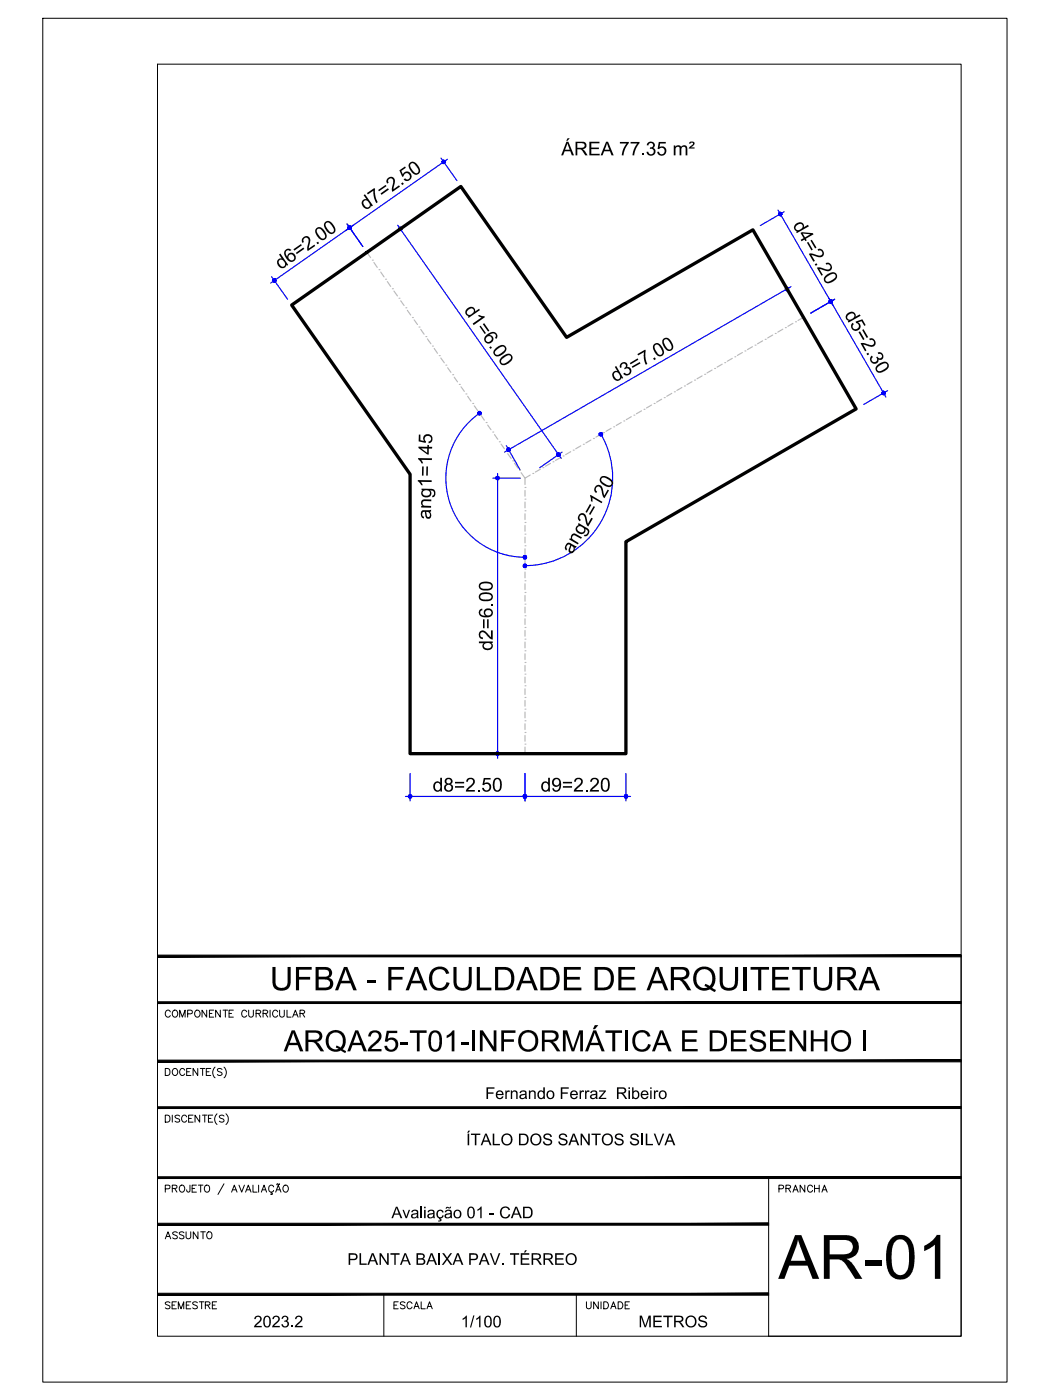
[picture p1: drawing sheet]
<svg xmlns="http://www.w3.org/2000/svg" width="229mm" height="305mm" viewBox="0 0 229 305" stroke-linecap="round" stroke-linejoin="round" font-family="sans-serif">
<!-- layer: ARQ_EIXO CINZA 04 -->
<g fill="none" stroke="#bababa" stroke-width=".25">
<path d="M79.9 54.9l.8 1.2M81.1 56.6h.1M81.4 57.2l.7 1M82.5 58.7h.1M82.9 59.2l.7 1.1M83.9 60.8h.1M84.3 61.3l.7 1.1M85.4 62.9h.1M85.8 63.4l.7 1M86.9 64.9h.1M87.2 65.5l.8 1M88.3 67h.1"/>
<path d="M88.7 67.6l.7 1M89.8 69.1h.1M90.2 69.6l.7 1.1M91.2 71.2h.1M91.6 71.7l.7 1.1M92.7 73.3h.1M93 73.8l.8 1M94.1 75.4h.1M94.5 75.9l.7 1M95.6 77.4h.1M96 77.9l.7 1.1M97.1 79.5h.1"/>
<path d="M157.2 79.3l-1.1 .6M157.8 79h.1M159.4 78l-1.1 .7M160 77.7h.1M161.6 76.8l-1.1 .6M162.2 76.4h.1M163.8 75.5l-1.1 .6M164.4 75.1h.1M166 74.2l-1.1 .6M166.6 73.9h.1M168.2 72.9l-1.1 .7M168.8 72.6h.1"/>
<path d="M170.4 71.7l-1.1 .6M171 71.3h.1M172.6 70.4l-1.1 .6M173.2 70.1h.1M174.9 69.1l-1.2 .7M97.5 80.1l.7 1M98.6 81.6h.1M98.9 82.1l.7 1M100 83.7h.1M100.4 84.2l.7 1M101.4 85.8h.1M101.8 86.3l.7 1"/>
<path d="M102.9 87.8h.1M103.3 88.3l.7 1.1M104.4 89.9h.1M104.7 90.4l.8 1.1M105.8 92h.1M106.2 92.5l.7 1.1M107.3 94.1h.1M107.7 94.6l.7 1M108.7 96.2h.1M109.1 96.7l.7 1M110.2 98.3h.1M110.5 98.8l.8 1"/>
<path d="M122 99.6l-1.1 .6M122.6 99.3h.1M124.2 98.3l-1.1 .7M124.8 98h.1M126.4 97.1l-1.1 .6M127 96.7h.1M128.7 95.8l-1.1 .6M129.2 95.5h.1M130.9 94.5l-1.1 .7M131.4 94.2h.1M133.1 93.3l-1.1 .6M133.6 92.9h.1"/>
<path d="M135.3 92l-1.1 .6M135.8 91.7h.1M137.5 90.7l-1.1 .7M138 90.4h.1M139.7 89.5l-1.1 .6M140.2 89.1h.1M141.9 88.2l-1.1 .6M142.4 87.8h.1M144.1 86.9l-1.1 .6M144.6 86.6h.1M146.3 85.6l-1.1 .7M146.8 85.3h.1"/>
<path d="M148.5 84.4l-1.1 .6M149 84h.1M150.7 83.1l-1.1 .6M151.2 82.8h.1M152.9 81.8l-1.1 .7M153.4 81.5h.1M155 80.6l-1.1 .6M155.6 80.2h.1M111.6 100.3h.1M112 100.8l.7 1.1M113.1 102.4h.1M113.5 102.9l.8 1.2"/>
<path d="M114.3 118.8h.1M114.3 116.3h.1M114.3 113.7h.1M114.3 111.2h.1M114.3 108.7h.1M114.3 106.1h.1M114.3 106.8v1.2M114.3 109.3v1.3M114.3 111.8v1.3M114.3 114.4v1.3M114.3 116.9v1.3M114.3 119.5v1.2"/>
<path d="M115.4 103.4l-1.1 .7v1.4M116 103.1h.1M117.6 102.2l-1.1 .6M118.2 101.8h.1M119.8 100.9l-1.1 .6M120.4 100.5h.1M114.3 139.1h.1M114.3 136.6h.1M114.3 134.1h.1M114.3 131.5h.1M114.3 129h.1M114.3 126.4h.1"/>
<path d="M114.3 123.9h.1M114.3 121.4h.1M114.3 122v1.3M114.3 124.5v1.3M114.3 127.1v1.3M114.3 129.6v1.3M114.3 132.2v1.2M114.3 134.7v1.3M114.3 137.2v1.3M114.3 139.8v1.3M114.3 159.5h.1M114.3 156.9h.1"/>
<path d="M114.3 154.4h.1M114.3 151.8h.1M114.3 149.3h.1M114.3 146.8h.1M114.3 144.2h.1M114.3 141.7h.1M114.3 142.3v1.3M114.3 144.9v1.2M114.3 147.4v1.3M114.3 149.9v1.3M114.3 152.5v1.3M114.3 155v1.3"/>
<path d="M114.3 157.6v1.2M114.3 162h.1M114.3 160.1v1.3M114.3 162.6v1.5"/>
</g>
<!-- layer: COTA AZUL -->
<g fill="none" stroke="#00f" stroke-width=".25">
<path d="M96 34.4l3.5 4.9M97.4 34.7l-22.1 15.5M75.6 48.8l3.4 4.9M76.9 49l-18 12.6M86.6 49l35.6 50.8M88 49.3l-4.9 3.4M169.4 45.7l23.5 40.7M170.7 46.1l-5.2 3M59.1 60.2l3.5 5M170.9 62.1l2.9 5.1M172.2 62.4l-62.3 36M181.7 65.2l-5.2 3"/>
<path d="M104.4 89.9a17.3 17.3 0 0 0-6.5 19.4 17.3 17.3 0 0 0 16.4 12M110.2 97l3 5.2M122.4 98.4l-4.9 3.5M130.8 94.5a19.1 19.1 0 0 1-16.5 28.6M193.3 85l-5.3 3.1M107.3 104.1h6M108.3 103.1v62M88.3 173.4h49M89.3 168.4v6M107.3 164.1h6M114.3 168.4v6M136.3 168.4v6"/>
</g>
<g fill="#00f" stroke="#00f" stroke-width=".22">
<path d="M87 49.5l-.2 .2 .4 .1zM86.8 49.7l.4 .1-.4 .1zM86.8 49.9l.1 .1 .3-.2z"/>
<path d="M86.9 50l.1 .2 .2-.4zM87.2 49.8v.4h-.2zM87.2 49.8v.4l.2-.1z"/>
<path d="M87.2 49.8l.2 .3 .1-.1zM87.2 49.8h.3v.2zM87.2 49.8h.3v-.2z"/>
<path d="M87.3 49.5l-.1 .3 .3-.2zM87.1 49.4l.2 .1-.1 .3zM87 49.5l.2 .3-.1-.4z"/>
<path d="M121.6 99l.2 .3 .1-.2zM121.6 99l.4-.1-.1 .2zM121.6 99l.4-.1-.1-.1z"/>
<path d="M121.8 98.6l-.2 .4 .3-.2zM121.5 98.6h.3l-.2 .4zM121.4 98.7l.2 .3-.1-.4z"/>
<path d="M121.4 98.7l-.2 .1 .4 .2zM121.2 98.8l.4 .2h-.4zM121.2 99l.1 .2 .3-.2z"/>
<path d="M121.3 99.2l.1 .1 .2-.3zM121.6 99v.4l-.2-.1zM121.6 99v.4l.2-.1z"/>
<path d="M108.1 103.8l.2 .3v-.4zM108.1 103.8l.2 .3-.3-.2zM108 103.9l-.1 .2h.4z"/>
<path d="M107.9 104.1l.1 .2 .3-.2zM108 104.3l.3-.2-.2 .3zM108.3 104.1l-.2 .3 .2 .1z"/>
<path d="M108.3 104.1v.4l.2-.1zM108.3 104.1l.3 .2-.1 .1zM108.3 104.1l.3 .2 .1-.2z"/>
<path d="M108.3 104.1h.4l-.1-.2zM108.5 103.8l.1 .1-.3 .2zM108.3 103.7v.4l.2-.3z"/>
<path d="M108.3 164.1v.4l.2-.1zM108.3 164.1l.3 .2-.1 .1zM108.3 164.1l.3 .2 .1-.2z"/>
<path d="M108.3 164.1h.4l-.1-.2zM108.5 163.7l.1 .2-.3 .2zM108.3 163.7v.4l.2-.4z"/>
<path d="M108.1 163.7l.2 .4v-.4zM108.1 163.7l.2 .4-.3-.2zM108 163.9l-.1 .2h.4z"/>
<path d="M107.9 164.1l.1 .2 .3-.2zM108 164.3l.3-.2-.2 .3zM108.3 164.1l-.2 .3 .2 .1z"/>
<path d="M110.4 98.1l.1 .2 .2-.4zM110.7 97.9v.4h-.2zM110.7 97.9v.4h.2z"/>
<path d="M110.7 97.9l.2 .4 .1-.2zM110.7 97.9h.4l-.1 .2zM110.7 97.9h.4l-.1-.2z"/>
<path d="M110.9 97.6l-.2 .3 .3-.2zM110.7 97.5l.2 .1-.2 .3zM110.5 97.6l.2 .3v-.4z"/>
<path d="M110.5 97.6l-.1 .1 .3 .2zM110.4 97.7l.3 .2h-.3zM110.4 97.9v.2l.3-.2z"/>
<path d="M171.2 62.6l-.2 .1 .3 .2zM171 62.7l.3 .2h-.3zM171 62.9v.2l.3-.2z"/>
<path d="M171 63.1l.2 .1 .1-.3zM171.3 62.9v.4l-.1-.1zM171.3 62.9v.4l.2-.1z"/>
<path d="M169.5 46.4l.4 .2-.2-.3zM169.5 46.4l.4 .2h-.4zM169.5 46.6v.2l.4-.2z"/>
<path d="M169.5 46.8l.2 .1 .2-.3zM169.9 46.6v.4l-.2-.1zM169.9 46.6v.4l.2-.1z"/>
<path d="M169.9 46.6l.2 .3 .1-.1zM169.9 46.6h.4l-.1 .2zM169.9 46.6h.4l-.1-.2z"/>
<path d="M170.1 46.3l-.2 .3 .3-.2zM169.9 46.2l.2 .1-.2 .3zM169.7 46.3l.2 .3v-.4z"/>
<path d="M180.9 65.7l.2 .3 .1-.2zM180.9 65.7h.3v.1zM180.9 65.7h.3v-.3z"/>
<path d="M181.1 65.3l-.2 .4 .3-.3zM180.9 65.3h.2l-.2 .4zM180.7 65.3l.2 .4v-.4z"/>
<path d="M180.7 65.3l-.1 .1 .3 .3zM180.6 65.4l.3 .3h-.4zM180.5 65.7l.1 .1 .3-.1z"/>
<path d="M180.6 65.8l.1 .2 .2-.3zM180.9 65.7v.3h-.2zM180.9 65.7v.3h.2z"/>
<path d="M180.7 65.3l-.1 .1 .3 .3zM180.6 65.4l.3 .3h-.4zM180.5 65.7l.1 .1 .3-.1z"/>
<path d="M180.6 65.8l.1 .2 .2-.3zM180.9 65.7v.3h-.2zM180.9 65.7v.3h.2z"/>
<path d="M180.9 65.7l.2 .3 .1-.2zM180.9 65.7h.3v.1zM180.9 65.7h.3v-.3z"/>
<path d="M181.1 65.3l-.2 .4 .3-.3zM180.9 65.3h.2l-.2 .4zM180.7 65.3l.2 .4v-.4z"/>
<path d="M192.4 85.6l.2 .3 .1-.1zM192.4 85.6h.3v.2zM192.4 85.6h.3v-.2z"/>
<path d="M192.6 85.3l-.2 .3 .3-.2zM192.4 85.2l.2 .1-.2 .3zM192.2 85.3l.2 .3v-.4z"/>
<path d="M192.2 85.3l-.1 .1 .3 .2zM192.1 85.4l.3 .2h-.4zM192 85.6l.1 .2 .3-.2z"/>
<path d="M192.1 85.8l.1 .1 .2-.3zM192.4 85.6v.3h-.2zM192.4 85.6v.3h.2z"/>
<path d="M76.3 49.2l-.2 .4 .3-.2zM76.1 49.2h.2l-.2 .4zM75.9 49.3l.2 .3v-.4z"/>
<path d="M75.9 49.3l-.1 .1 .3 .2zM75.8 49.4l.3 .2h-.4zM75.7 49.6l.1 .2 .3-.2z"/>
<path d="M75.8 49.8l.1 .1 .2-.3zM76.1 49.6l.1 .4-.3-.1zM76.1 49.6l.1 .4 .1-.1z"/>
<path d="M76.1 49.6l.2 .3 .2-.2zM76.1 49.6h.4v.1zM76.1 49.6h.4l-.1-.2z"/>
<path d="M59.4 61.3l.2 .1 .1-.4zM59.7 61l.1 .4h-.2zM59.7 61l.1 .4h.1z"/>
<path d="M59.7 61l.2 .4 .2-.2zM59.7 61h.4v.2zM59.7 61h.4l-.1-.2z"/>
<path d="M59.9 60.7l-.2 .3 .3-.2zM59.7 60.7h.2l-.2 .3zM59.5 60.7l.2 .3v-.3z"/>
<path d="M59.5 60.7l-.1 .2 .3 .1zM59.4 60.9l.3 .1-.3 .1zM59.4 61.1v.2l.3-.3z"/>
<path d="M75.8 49.8l.1 .1 .2-.3zM76.1 49.6l.1 .4-.3-.1zM76.1 49.6l.1 .4 .1-.1z"/>
<path d="M76.1 49.6l.2 .3 .2-.2zM76.1 49.6h.4v.1zM76.1 49.6h.4l-.1-.2z"/>
<path d="M76.3 49.2l-.2 .4 .3-.2zM76.1 49.2h.2l-.2 .4zM75.9 49.3l.2 .3v-.4z"/>
<path d="M75.9 49.3l-.1 .1 .3 .2zM75.8 49.4l.3 .2h-.4zM75.7 49.6l.1 .2 .3-.2z"/>
<path d="M96.8 34.9l-.2 .4 .3-.2zM96.6 34.9h.2l-.2 .4zM96.4 34.9l.2 .4v-.4z"/>
<path d="M96.4 34.9l-.1 .2 .3 .2zM96.3 35.1l.3 .2h-.4zM96.2 35.3l.1 .2 .3-.2z"/>
<path d="M96.3 35.5l.1 .1 .2-.3zM96.6 35.3v.3h-.2zM96.6 35.3v.3h.2z"/>
<path d="M96.6 35.3l.2 .3 .1-.2zM96.6 35.3l.4-.1-.1 .2zM96.6 35.3l.4-.1-.1-.1z"/>
<path d="M114.3 173.4h.3v-.2zM114.5 173.1l.1 .1-.3 .2zM114.3 173v.4l.2-.3z"/>
<path d="M114.1 173.1l.2 .3v-.4zM114.1 173.1l.2 .3-.3-.2zM114 173.2l-.1 .2h.4z"/>
<path d="M113.9 173.4l.1 .2 .3-.2zM114 173.6l.3-.2-.2 .3zM114.3 173.4l-.2 .3 .2 .1z"/>
<path d="M114.3 173.4v.4l.2-.1zM114.3 173.4l.3 .2-.1 .1zM114.3 173.4l.3 .2v-.2z"/>
<path d="M88.9 173.4v.2l.4-.2zM88.9 173.6l.4-.2-.2 .3zM89.3 173.4l-.2 .3 .2 .1z"/>
<path d="M89.3 173.4v.4l.2-.1zM89.3 173.4l.3 .2-.1 .1zM89.3 173.4l.3 .2 .1-.2z"/>
<path d="M89.3 173.4h.4l-.1-.2zM89.5 173.1l.1 .1-.3 .2zM89.3 173v.4l.2-.3z"/>
<path d="M89.1 173.1l.2 .3v-.4zM88.9 173.2l.2-.1 .2 .3zM88.9 173.2v.2h.4z"/>
<path d="M136.3 173.4h.4l-.1-.2zM136.5 173.1l.1 .1-.3 .2zM136.3 173v.4l.2-.3z"/>
<path d="M136.1 173.1l.2 .3v-.4zM136.1 173.1l.2 .3-.3-.2zM136 173.2l-.1 .2h.4z"/>
<path d="M135.9 173.4l.1 .2 .3-.2zM136 173.6l.3-.2-.2 .3zM136.3 173.4l-.2 .3 .2 .1z"/>
<path d="M136.3 173.4v.4l.2-.1zM136.3 173.4l.3 .2-.1 .1zM136.3 173.4l.3 .2 .1-.2z"/>
<path d="M113.9 173.4l.1 .2 .3-.2zM114 173.6l.3-.2-.2 .3zM114.3 173.4l-.2 .3 .2 .1z"/>
<path d="M114.3 173.4v.4l.2-.1zM114.3 173.4l.3 .2-.1 .1zM114.3 173.4l.3 .2v-.2z"/>
<path d="M114.3 173.4h.3v-.2zM114.5 173.1l.1 .1-.3 .2zM114.3 173v.4l.2-.3z"/>
<path d="M114.1 173.1l.2 .3v-.4zM114.1 173.1l.2 .3-.3-.2zM114 173.2l-.1 .2h.4z"/>
<path d="M104.6 89.6l-.2 .4 .3-.3zM104.4 89.6h.2l-.2 .4zM104.2 89.7l.2 .3v-.4z"/>
<path d="M104.2 89.7l-.1 .1 .3 .2zM104.1 89.8l.3 .2h-.4zM104 90l.1 .2 .3-.2z"/>
<path d="M104.1 90.2l.1 .1 .2-.3zM104.4 90v.3h-.2zM104.4 90v.3h.2z"/>
<path d="M104.4 90l.2 .3 .1-.2zM104.4 90l.4-.1-.1 .2zM104.4 90l.4-.1-.1-.2z"/>
<path d="M114.3 121.3h.3v-.1zM114.5 121l.1 .2-.3 .1zM114.3 120.9v.4l.2-.3z"/>
<path d="M114.1 121l.2 .3v-.4zM114.1 121l.2 .3-.3-.1zM114 121.2l-.1 .1h.4z"/>
<path d="M113.9 121.3l.1 .2 .3-.2zM114 121.5l.3-.2-.2 .4zM114.3 121.3l-.2 .4h.2z"/>
<path d="M114.3 121.3v.4h.2zM114.3 121.3l.3 .2-.1 .2zM114.3 121.3l.3 .2v-.2z"/>
<path d="M113.9 123.2l.1 .2 .3-.2zM114 123.4l.3-.2-.2 .3zM114.3 123.2l-.2 .3 .2 .1z"/>
<path d="M114.3 123.2v.4l.2-.1zM114.3 123.2l.3 .2-.1 .1zM114.3 123.2l.3 .2v-.2z"/>
<path d="M114.3 123.2h.3v-.2zM114.5 122.9l.1 .1-.3 .2zM114.3 122.8v.4l.2-.3z"/>
<path d="M114.1 122.9l.2 .3v-.4zM114.1 122.9l.2 .3-.3-.2zM114 123l-.1 .2h.4z"/>
<path d="M130.5 94.4l.3 .1-.2-.3zM130.5 94.4l.3 .1h-.4zM130.4 94.5l.1 .2 .3-.2z"/>
<path d="M130.5 94.7l.1 .2 .2-.4zM130.8 94.5v.4h-.2zM130.8 94.5v.4h.2z"/>
<path d="M130.8 94.5l.2 .4 .1-.2zM130.8 94.5h.4l-.1 .2zM130.8 94.5h.4l-.1-.1z"/>
<path d="M131 94.2l-.2 .3 .3-.1zM130.8 94.2h.2l-.2 .3zM130.6 94.2l.2 .3v-.3z"/>
</g>
<!-- layer: 0 -->
<path d="M63.5 66.4l36.8-25.8 23.1 32.8 40.5-23.4 22.5 39-50.1 28.9v46.2h-47v-60.8z" fill="none" stroke="#000" stroke-width=".72"/>
<!-- layer: MRG_EXTERNA -->
<path d="M9.3 4h209.9v296.9h-209.9z" fill="none" stroke="#000" stroke-width=".22"/>
<!-- layer: MRG_INTERNA -->
<path d="M34.3 14h175v276.9h-175z" fill="none" stroke="#000" stroke-width=".22"/>
<!-- layer: SIMB_01 -->
<g fill="#000" stroke="#000" stroke-width=".22">
<path d="M34.3 218.1v.4l175-.4zM34.3 218.5l175-.4v.4z"/>
<path d="M34.3 207.9v.4l175-.4zM34.3 208.3l175-.4v.4z"/>
<path d="M34.3 230.8v.4l175-.4zM34.3 231.2l175-.4v.4z"/>
<path d="M34.3 256.2v.4l175-.4zM34.3 256.6l175-.4v.4z"/>
<path d="M34.3 241v.3l175-.3zM34.3 241.3l175-.3v.3z"/>
<path d="M34.3 266.3v.4l133-.4zM34.3 266.7l133-.4v.4z"/>
<path d="M34.3 282h133v-.4zM34.3 281.6h133l-133 .4z"/>
</g>
<g fill="none" stroke="#000" stroke-width=".22">
<path d="M45 219.9v1.5l-1-1.5v1.5M46.5 219.9h-.9v1.5h.9M48 219.9v1.5l-1.1-1.5v1.5M48.6 219.9h1M49.1 219.9v1.5M50.8 219.9h-.9v1.5h.9M54.1 219.9v1.1l.5 .4h.3l.3-.4v-1.1M58.8 219.9v1.5M60.9 219.9v1.1l.4 .4 .5-.2 .1-1.3M62.5 219.9v1.5h.9M209.3 208.1v82.8h-42v-34.5M36 232.6h.5a.82 .82 0 0 1 .5 .8 .82 .82 0 0 1-.5 .7h-.5z"/>
<path d="M37.1 220.3a.56 .56 0 0 0-.7-.4 .56 .56 0 0 0-.4 .6 .63 .63 0 0 0 .2 .8 .63 .63 0 0 0 .9-.2M37.7 220.1a.72 .72 0 0 1 1 .2 .72 .72 0 0 1-.3 1.1 .72 .72 0 0 1-.9-.4 .72 .72 0 0 1 .2-.9zM37.7 232.8a.72 .72 0 0 1 1 .2 .72 .72 0 0 1-.3 1.1 .72 .72 0 0 1-.9-.4 .72 .72 0 0 1 .2-.9zM39.1 221.4v-1.5l.6 1.5 .6-1.5v1.5M40.2 233a.56 .56 0 0 0-.6-.4 .56 .56 0 0 0-.5 .6 .63 .63 0 0 0 .3 .8 .63 .63 0 0 0 .8-.2M40.6 233.3h.6M40.9 220.7l.9-.1v-.5l-.3-.2h-.6v1.5M41.6 232.6h-1v1.5h1M42.7 220a.71 .71 0 0 1 .9 .7 .71 .71 0 0 1-.9 .7l-.3-.5v-.4zM43.1 232.6v1.5l-1.1-1.5v1.5M43.6 232.6h1M44.1 232.6v1.5"/>
<path d="M44.9 233.3h.6M45.6 220.6h.5M45.9 232.6h-1v1.5h1M46.8 232.3a1.57 1.57 0 0 0 0 2.4M48.3 232.8l-.3-.2-.7 .2 .2 .4 .5 .2 .3 .3v.2l-.3 .2-.7-.2M48.8 232.3a1.57 1.57 0 0 1 0 2.4M49.9 220.6h.5M53.7 220.3a.56 .56 0 0 0-.6-.4 .56 .56 0 0 0-.5 .6 .63 .63 0 0 0 .3 .8 .63 .63 0 0 0 .8-.2M55.8 220.6h.8l.2-.4-.4-.3h-.6v1.5M56.3 220.6l.5 .8M57.3 220.6h.8l.2-.4-.4-.3h-.6v1.5M57.8 220.6l.5 .8"/>
<path d="M60.5 220.3a.56 .56 0 0 0-.7-.4 .56 .56 0 0 0-.4 .6 .63 .63 0 0 0 .2 .8 .63 .63 0 0 0 .9-.2M63.7 221.4l.6-1.5 .6 1.5M65.3 220.6h.9l.1-.4-.3-.3h-.7v1.5M65.8 220.6l.5 .8M36 242.8h.5a.82 .82 0 0 1 .5 .7 .82 .82 0 0 1-.5 .8h-.5zM36 258.8l.9-.1 .1-.6-1-.1v1.5M37.5 258.7l1-.1v-.5l-1-.1v1.5M37.5 242.8v1.5M38 258.7l.5 .8M39.1 243l-.3-.2-.7 .2 .2 .4 .7 .3 .1 .2v.2l-.3 .2-.7-.2M39.2 258.2a.72 .72 0 0 1 1 .2 .72 .72 0 0 1-.3 1.1 .72 .72 0 0 1-.9-.4 .72 .72 0 0 1 .2-.9zM40.6 243.2a.56 .56 0 0 0-.6-.4 .56 .56 0 0 0-.5 .6 .63 .63 0 0 0 .3 .8 .63 .63 0 0 0 .8-.2"/>
<path d="M41.1 243.5h.6M41.4 258l-.1 1.4-.4 .1-.2-.1-.1-.4M41.8 258.7h.6M42 242.8h-.9v1.5h.9M42.8 258h-1v1.5h1M43.2 258h1M43.5 242.8v1.5l-1-1.5v1.5M43.7 258v1.5M44.1 242.8h1M44.6 242.8v1.5M44.6 258.2a.63 .63 0 0 1 .8-.1 .63 .63 0 0 1 .2 .9 .57 .57 0 0 1-.5 .6 .57 .57 0 0 1-.6-.6zM45.4 243.5h.5"/>
<path d="M46.3 242.8h-.9v1.5h.9M47.2 242.5a1.57 1.57 0 0 0 0 2.3M48.8 243l-.4-.2-.6 .2 .1 .4 .7 .3 .2 .2v.2l-.4 .2-.6-.2M48.8 257.7l-1.3 2.4M49.2 242.5a1.57 1.57 0 0 1 0 2.3M50.4 259.5l.6-1.5 .6 1.5M50.7 259h.7M52 258l.6 1.5 .6-1.5M53.5 259.5l.6-1.5 .6 1.5M53.7 259h.7M55.1 258v1.5h.9M56.3 258v1.5"/>
<path d="M56.9 259.5l.6-1.5 .5 1.5M57.1 259h.7M59.1 259.5v.3l.2 .2h-.4M59.6 258.4a.6 .6 0 0 0-.9-.3 .6 .6 0 0 0-.2 .9 .54 .54 0 0 0 .4 .5 .54 .54 0 0 0 .7-.3M60 259.5l.6-1.5 .6 1.5M60.2 259h.8M60.3 257.8l-.1 .1M60.3 257.8h.2M60.5 257.8l.1 .1M60.6 257.9h.2M60.9 257.7l-.1 .2M61.8 258.2a.72 .72 0 0 1 1 .2 .72 .72 0 0 1-.3 1.1 .72 .72 0 0 1-.9-.4 .72 .72 0 0 1 .2-.9z"/>
<path d="M83.6 281.8v9.1M125.5 281.8v9.1"/>
</g>
<text font-size="13.3" x="169.5" y="278.4">AR-01</text>
<text font-size="7.1" x="58.8" y="215.6">UFBA - FACULDADE DE ARQUITETURA</text>
<text font-size="6.4" x="61.8" y="228.9">ARQA25-T01-INFORMÁTICA E DESENHO I</text>
<g font-size="4.4">
<text x="168.3" y="260.7">PRANCHA</text>
<text x="34.9" y="270.9">ASSUNTO</text>
<text x="34.9" y="286.1">SEMESTRE</text>
<text x="84.7" y="286.1">ESCALA</text>
<text x="126.3" y="286.1">UNIDADE</text>
</g>
<g font-size="4.2">
<text x="122.2" y="33.8">ÁREA 77.35 m²</text>
<text x="79.5" y="45.9" transform="rotate(-35 79.5 45.9)">d7=2.50</text>
<text x="172.5" y="49" transform="rotate(60 172.5 49)">d4=2.20</text>
<text x="61.1" y="58.8" transform="rotate(-35 61.1 58.8)">d6=2.00</text>
<text x="100.9" y="67.6" transform="rotate(55 100.9 67.6)">d1=6.00</text>
<text x="183.7" y="68.5" transform="rotate(60 183.7 68.5)">d5=2.30</text>
<text x="133.9" y="83.3" transform="rotate(-30 133.9 83.3)">d3=7.00</text>
<text x="93.8" y="113.1" transform="rotate(-89 93.8 113.1)">ang1=145</text>
<text x="124.5" y="120.8" transform="rotate(-60 124.5 120.8)">ang2=120</text>
<text x="107.3" y="141.7" transform="rotate(-90 107.3 141.7)">d2=6.00</text>
<text x="94.2" y="172.3">d8=2.50</text>
<text x="117.7" y="172.3">d9=2.20</text>
</g>
<g font-size="3.5">
<text x="105.6" y="239.3">Fernando Ferraz Ribeiro</text>
<text x="101.5" y="249.3">ÍTALO DOS SANTOS SILVA</text>
<text x="85.2" y="265.2">Avaliação 01 - CAD</text>
<text x="75.6" y="275.4">PLANTA BAIXA PAV. TÉRREO</text>
<text x="55.2" y="289">2023.2</text>
<text x="100.3" y="289">1/100</text>
<text x="139" y="289">METROS</text>
</g>
</svg>
